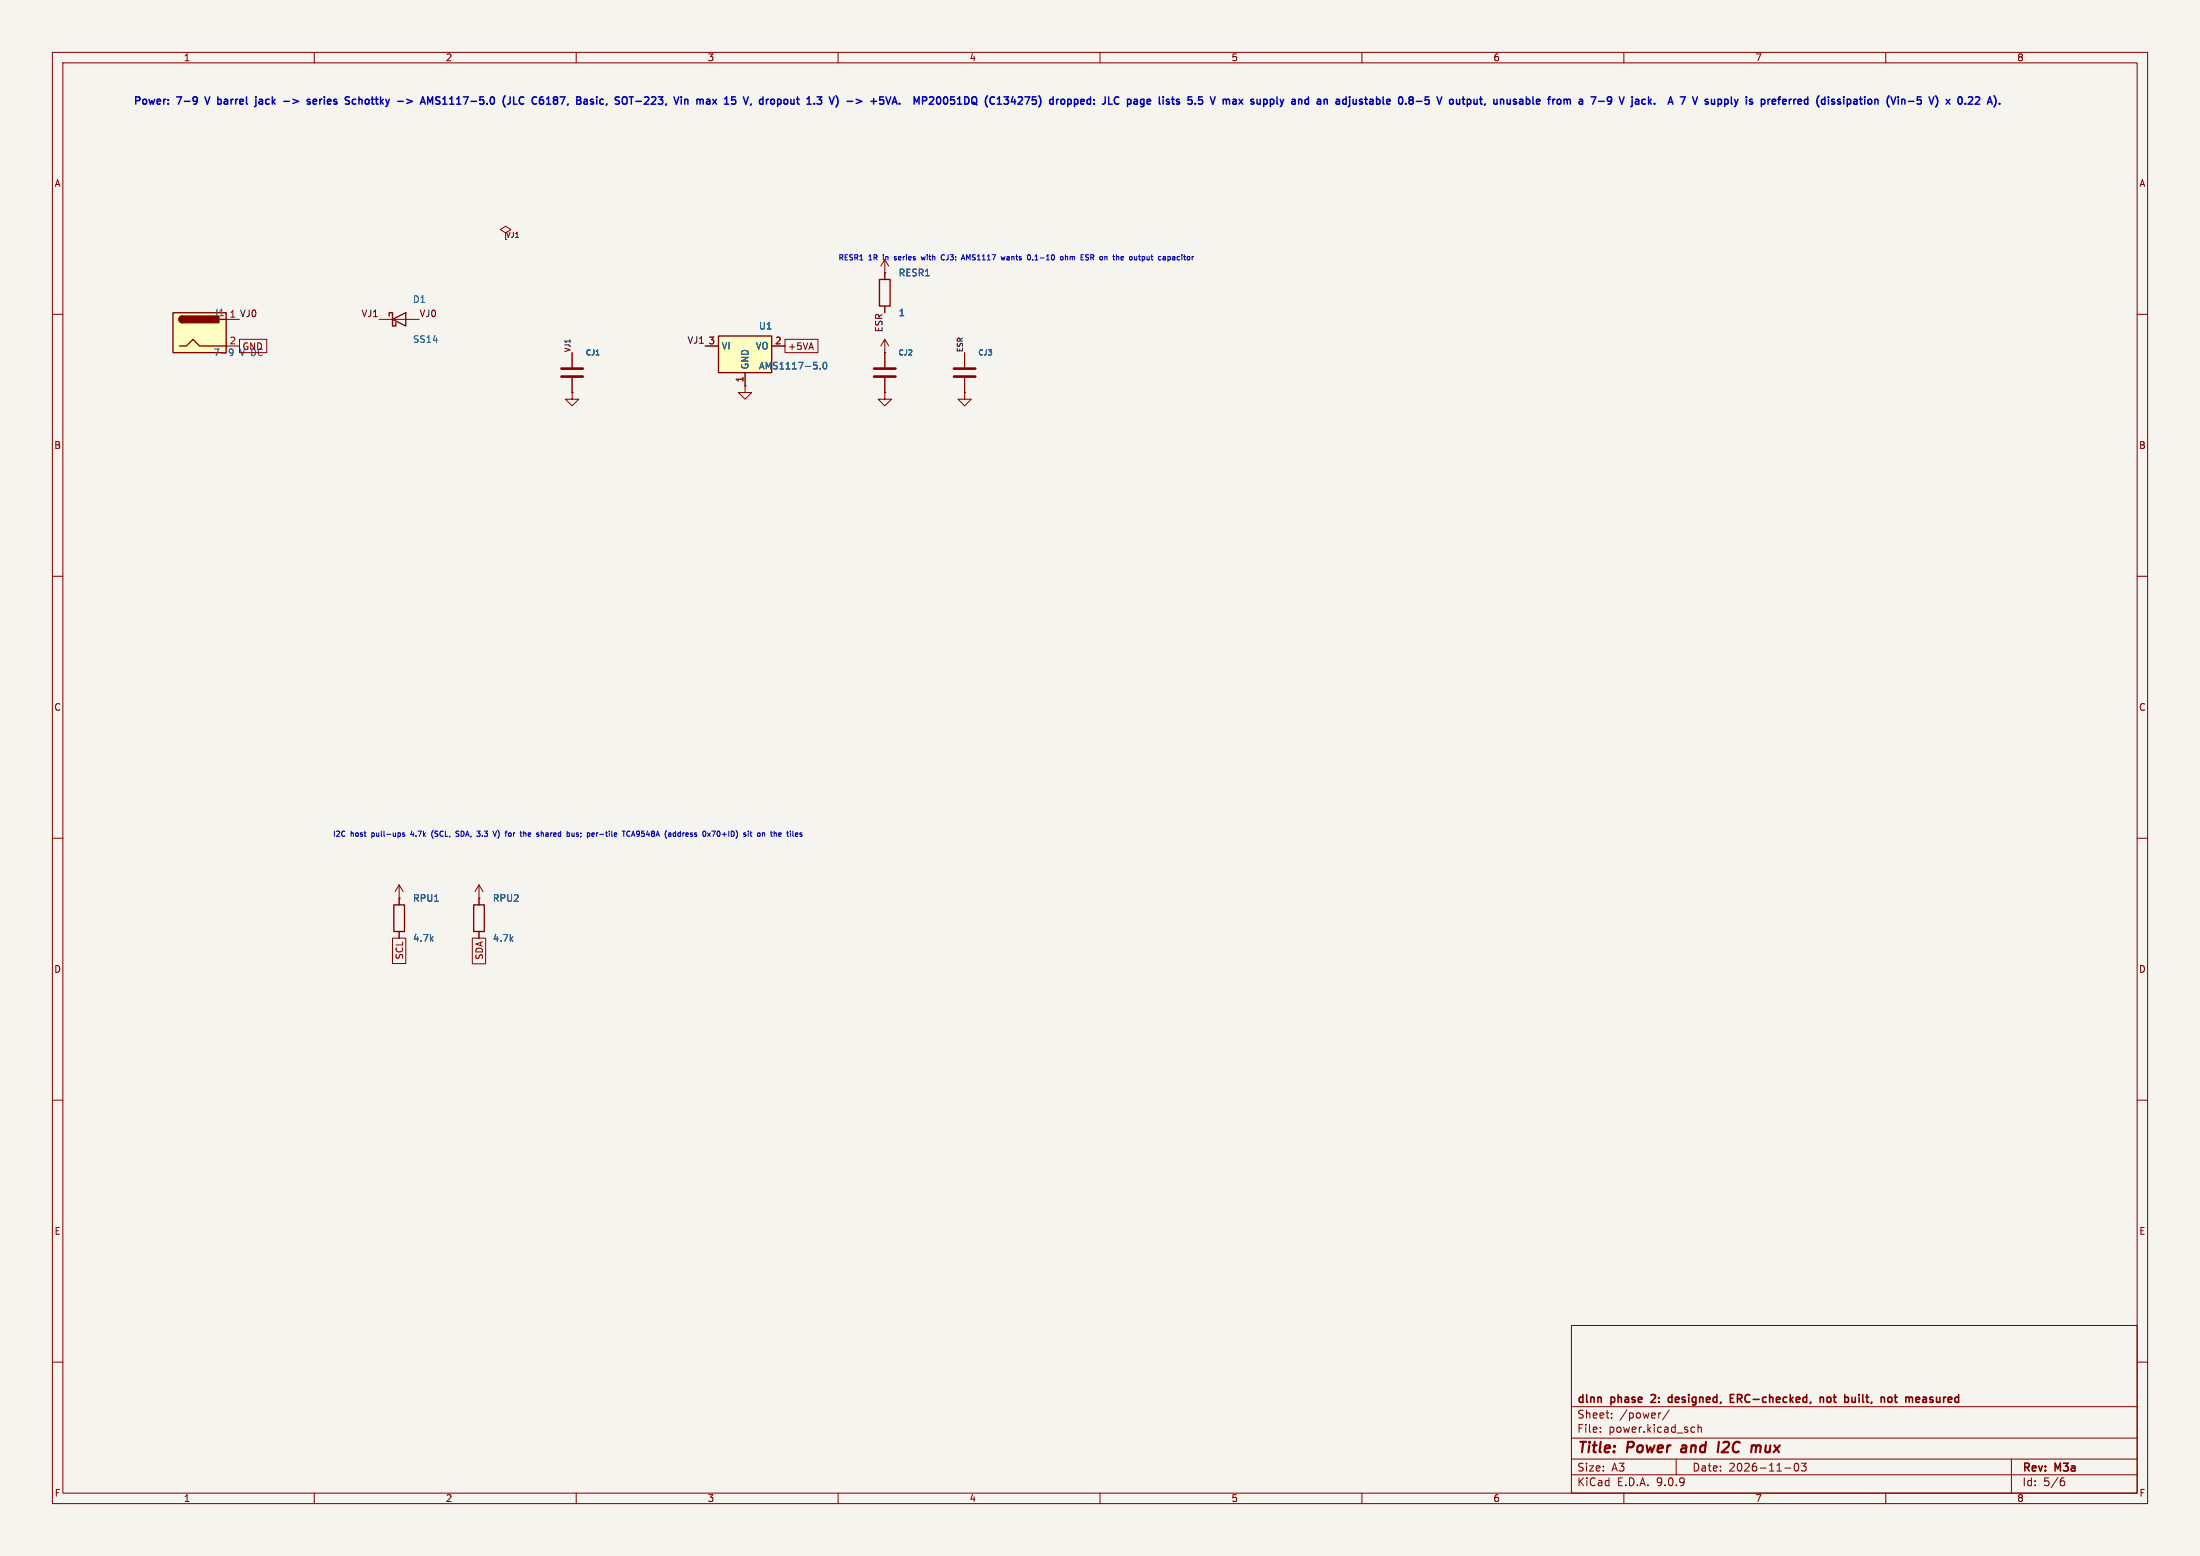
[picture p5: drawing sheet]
<svg xmlns="http://www.w3.org/2000/svg" width="420mm" height="297mm" viewBox="0 0 420 297" stroke-linecap="round" stroke-linejoin="round" font-family="sans-serif">
<path d="M0 0h420v297h-420z" fill="#f5f4ef" stroke="#f5f4ef" stroke-width=".19"/>
<g fill="none" stroke="#840000" stroke-width=".19">
<path d="M10 10h400v277h-400zM12 12h396v273h-396zM60 10v2M110 10v2M160 10v2M210 10v2M260 10v2M310 10v2M360 10v2M10 60h2M408 60h2M10 110h2"/>
<path d="M408 110h2M10 160h2M408 160h2M10 210h2M408 210h2M300 253h108v32h-108zM10 260h2M300 278.5h108M300 274.5h108M300 268.5h108M305.5 273.2v.2M305.5 272.5v.1"/>
<path d="M307.7 270.5v.2M307.7 269.8v.1M317.1 269.7l-.3 .1M318.7 269.1l-1.3 1.9M320 278.5v3M323.1 272.4l.4 .1M323.5 273.3l-.4 .1M324.2 272.5l.2-.1 .3 .1 .1 .9M324.2 271.9v1.5M342.7 279.4l.2-.1a.8 .8 0 0 1 .5 .7 .8 .8 0 0 1-.5 .8l-.2-.2-.2-.4zM343.9 279.3h.9l-.5 .6 .4 .1v.6l-.2 .2-.6-.2M384 278.5v6.5"/>
<path d="M408 260h2M60 285v2M110 285v2M160 285v2M210 285v2M260 285v2M300 281.5h108M310 285v2M340.7 280.2h1.2M360 285v2M393.6 282.7h.4l.2 .2-.1 .5-.5 .2M394 282.1l-.4 .1"/>
</g>
<path d="M321 276.5l-.1 .4 .2 .3M328.2 275.2l-.3 2M330 276.1l-1.3 1.1h1.2M335 275.9l.3 .3M335.3 276.2l-.2 1M336.1 276a.5 .5 0 0 0-.8 .2" fill="none" stroke="#840000" stroke-width=".4"/>
<g fill="none" stroke="#840000" stroke-width=".3">
<path d="M315.3 266.3h-.1M316 266.8l-.9 .9h.9M319.2 266.8l-.4-.1-.3 .3 .1 .6h.6M330.3 266.9h.5M331 266.2h-.7v1.5h.7M347.5 266.8l.2-.1 .3 .1 .1 .9M347.5 266.7v1M349.4 266.8l-.4-.1-.2 .3 .1 .6h.5M354.2 267.5l-.4 .2M354.2 266.7v1M360.7 266.7l.3 .1 .2 .2-.1 .5-.4 .2M361.6 266.7h.6"/>
<path d="M361.8 266.2v1.3l.4 .2M367.5 266.7l-.4 .1M367.6 267.1h-.3a.29 .29 0 0 0-.3 .3 .29 .29 0 0 0 .3 .3h.3"/>
</g>
<path d="M137.2 64.1h10.1v7h-10.1z" fill="#ffffc2"/>
<path d="M74.3 60.3v-.6h.6v2.5h.7v-.6M74.9 61l2.6-1.3v2.5zM137.2 64.1h10.1v7h-10.1zM75.2 172.7h2v5.1h-2zM90.4 172.7h2.1v5.1h-2.1z" fill="none" stroke="#840000" stroke-width=".25"/>
<g fill="none" stroke="#840000" stroke-width=".19">
<path d="M72.4 61h7.6M109.2 74.9v1.3h1.3l-1.3 1.3-1.3-1.3h1.3M109.2 74.9h.1M109.2 67.3v2.8M109.2 72.1v2.8M134.6 66h2.6M142.2 73.7v1.2h1.3l-1.3 1.3-1.2-1.3h1.2M142.2 73.7h.1M142.2 71.1v2.6M147.3 66h2.6M168.9 67.3h.1M168.9 74.9v1.3h1.3l-1.3 1.3-1.3-1.3h1.3"/>
<path d="M168.9 74.9h.1M168.9 64.8l-.8 1.2M168.9 64.8l.8 1.2M168.9 64.8v5.3M168.9 72.1v2.8M184.1 74.9v1.3h1.3l-1.3 1.3-1.2-1.3h1.2M184.1 74.9h.1M184.1 67.3v2.8M184.1 72.1v2.8M76.2 171.5h.1M76.2 168.9v3.8M76.2 177.8v1.3"/>
<path d="M76.2 168.9l-.8 1.3M76.2 168.9l.8 1.3M91.4 171.5h.1M91.4 168.9v3.8M91.4 177.8v1.3M91.4 168.9l-.7 1.3M91.4 168.9l.8 1.3"/>
</g>
<path d="M156.6 70.3v.1M157.3 69.2h.1a.68 .68 0 0 1 .5 .6 .68 .68 0 0 1-.5 .6 .84 .84 0 0 1-.1-1.2z" fill="none" stroke="#006464" stroke-width=".19"/>
<path d="M107.2 70.4h4.1M107.2 71.9h4.1M166.9 70.4h4M166.9 71.9h4M182.1 70.4h4.1M182.1 71.9h4.1" fill="none" stroke="#840000" stroke-width=".51"/>
<path d="M33 59.7h10.2v7.6h-10.2z" fill="#ffffc2"/>
<path d="M33 59.7h10.2v7.6h-10.2zM167.9 53.3h2v5.1h-2zM34.3 66h1.3l1.2-1.2 1.3 1.2h5.1M34.8 60.3a.64 .64 0 0 0-.6 .7 .64 .64 0 0 0 .6 .6M41.9 61h1.3" fill="none" stroke="#840000" stroke-width=".25"/>
<g fill="#840000" stroke="#840000" stroke-width=".25">
<path d="M34.3 60.5l.5-.2v1.3a.63 .63 0 0 1-.6-.4 .63 .63 0 0 1 .1-.7z"/>
<path d="M34.8 60.3h7v1.3h-7z"/>
</g>
<g fill="none" stroke="#840000" stroke-width=".19">
<path d="M96.5 44.5l1-.7-1-.6-1 .6 1 .7v1.2M168.9 52.1h.1M168.9 49.5l-.8 1.3M168.9 49.5l.8 1.3M168.9 49.5v3.8M168.9 58.4v1.3M43.2 61h2.5M43.2 66h2.5M45.7 64.8h5.2v2.5h-5.2zM109.2 74.9h.1M109.2 67.3v2.8M109.2 72.1v2.8"/>
<path d="M134.6 66h2.6M142.2 73.7h.1M142.2 71.1v2.6M147.3 66h2.6M149.9 64.8h6.3v2.5h-6.3zM168.9 74.9h.1M168.9 67.3h.1M168.9 67.3v2.8M168.9 72.1v2.8M184.1 74.9h.1M184.1 67.3v2.8M184.1 72.1v2.8"/>
<path d="M74.9 179.1h2.6v4.8h-2.6zM76.2 171.5h.1M76.2 171.5v1.2M76.2 177.8v1.3M90.2 179.1h2.5v4.9h-2.5zM91.4 171.5h.1M91.4 171.5v1.2M91.4 177.8v1.3"/>
</g>
<path d="M44.5 67.2l-.2 .2-.4-.1-.1-.1v-.3l.2-.3h.3l.2 .3a.84 .84 0 0 1-.4 1h-.2M156.6 70.3v.1M157.3 69.2h.1a.68 .68 0 0 1 .5 .6 .68 .68 0 0 1-.5 .6 .84 .84 0 0 1-.1-1.2z" fill="none" stroke="#006464" stroke-width=".19"/>
<g fill="none" stroke="#0000c2" stroke-width=".28">
<path d="M37.1 18.5l.5 .1a.93 .93 0 0 1-.3 1.3M37.7 19.1l-.3 .3h-.3M39.1 18.5l.5 1.4M41.7 19l.5 .1M42.2 19.8l-.5 .1M48.9 18.5v.1M48.9 19v1.2l-.2 .2M49.9 19h-.4M50 19.4h-.3l-.2 .2v.2l.5 .1M54.2 19.4h1.1M58.9 19h.3M58.9 19.4l.3 .1 .1 .2-.2 .2h-.3"/>
<path d="M59.8 19.4l.7-.1-.1-.3h-.4l-.2 .2 .1 .6h.5M67.8 19h.1M67.9 19.8l-.1 .1M68.5 18.5v1.4M68.9 19l-.4 .1M77.7 19l1 .4-1 .4M82.1 19.5l.5-1v1.4M84 18.6l-.5-.1-.3 .3 .1 .3 .6 .3v.4l-.2 .1-.5-.1M98.1 18.5v1.4h.6M100 18.6a.66 .66 0 0 0-.9 .5 .66 .66 0 0 0 .6 .8l.3-.1M105.9 18.5h.3l.3 .3-.3 .3M105.9 19.1h.3"/>
<path d="M106.2 19.1l.2 .1 .1 .4-.2 .2-.4 .1M115.2 19h-.4l-.3 .2 .2 .6h.5M115.9 19.9l-.2 .2M123.7 18.6l-.4-.1-.2 .1M123.8 19.1l-.8 .8h.9M133.3 19l.4 .2M133.7 19.2l.2-.2h.3l.1 .9M133.7 19.2v.7M134.9 19h.6v.9M135.5 19.3l-.4 .1-.2 .2 .2 .3 .4-.1M139.7 18.5h.7M139.7 19.1l.5-.1 .2 .2"/>
<path d="M140.4 19.8l-.2 .1-.5-.1M145.3 19h.4M145.7 19.8l-.4 .1M145.7 18.5v1.4M149.7 19.1l.2-.1 .4 .1 .1 .5-.1 .2-.4 .1-.2-.1zM161.7 19.4h1.1M163.5 19l1 .4-1 .4M167.9 19.8l.2 .1 .5-.1M168.7 18.5h-.7l-.1 .7 .2-.2 .5 .1M171.7 19.8v.1M175 19.5l.5-1v1.4M176.1 19.2h.7l.1-.2v-.4l-.2-.1h-.6v1.4"/>
<path d="M178.2 19.1l-.8 .8h.9M184.2 18.5a.71 .71 0 0 1 .8 .7 .71 .71 0 0 1-.8 .7zM185.7 18.6a.47 .47 0 0 1 .5-.1 .47 .47 0 0 1 .3 .5v.4a.47 .47 0 0 1-.5 .5 .47 .47 0 0 1-.5-.5v-.4zM185.8 19.6l.7 .4M201.1 19h-.4l-.3 .2 .1 .6h.6M211.7 18.5v1.4h.6M213.6 18.6a.66 .66 0 0 0-.9 .5 .66 .66 0 0 0 .6 .8l.3-.1M223.7 19h.5M223.9 18.5v1.2l.3 .2M228.9 18.5h.6M229.5 19.1l.1 .2-.1 .5M235.5 19h.3l.2 .2v.7"/>
<path d="M236 19.3l-.5 .1M236 19.8l-.5 .1M241.4 19h.3l.2 .2v.6l-.5 .1M246.7 19h.5l.1 .9M247.3 19.3l-.5 .1-.2 .2 .2 .3 .5-.1M255.3 19h.2l.2 .2v.7M255.7 19.3l-.4 .1M255.7 19.8l-.4 .1M264.1 18.5v1.2l.2 .2M269.1 18.6l.4-.1 .2 .1 .1 .2-.3 .3M269.1 19l.2 .1M269.3 19.1h.2"/>
<path d="M269.3 19.1l-.2 .1M269.5 19.1l.3 .3-.1 .4-.2 .1-.4-.1M285.2 19l.1 .8 .3 .1 .2-.1M285.8 19v.9M286.5 19v.9M286.7 19l-.2 .1M292.7 18.5v1.2l.2 .2M293.3 19.4l.7-.1-.1-.3h-.4l-.2 .2 .1 .6h.5M297.5 19l-.2 .2v.4l.2 .3M305.2 19.4h1.1M323.1 18.5l.5 1.4 .5-1.4M326.7 19l.1 .8"/>
<path d="M331.1 19l.4 .9M331.5 19.9l-.4 .5M331.8 19l-.3 .9M341.6 19v.9M342 19l-.4 .2M342.5 19v.9M342.9 19l-.4 .2M343.9 19h-.4l-.2 .2v.6h.6M343.9 19.3l-.6 .1M349.1 18.5v.1M349.1 19v.9M360.7 18.3a1.61 1.61 0 0 0 0 2.1"/>
<path d="M373.9 18.6l.2-.1a.75 .75 0 0 1 .5 .7 .75 .75 0 0 1-.5 .7l-.2-.1M375.2 19.8v.1"/>
</g>
<g fill="none" stroke="#0000c2" stroke-width=".19">
<path d="M170.7 49.6h.1M170.8 49v.2M175.9 49l.2 .6 .1-.5M180.2 48.7a.47 .47 0 0 0-.5 .4 .47 .47 0 0 0 .5 .5M183.6 49.3h.5M183.9 48.6l.3 1M191.9 49l-.2 .6-.2-.5-.2 .5M197.1 49.5v.1M202.5 49h.4v.6l-.4-.1zM203.4 49h.4v.6M203.4 48.6v1M207.4 49.1l.3 .1 .1 .2-.2 .2h-.2"/>
<path d="M207.4 48.6l.4 .1M208.2 49.1h.4M208.6 48.6h-.4v1M214.4 49l.1 .2-.5 .1M217.3 49h.4M217.6 49.6h.1M218.1 49.6h.2M218.1 49v1M218.3 49h-.2M223 49h.2l.2 .1-.1 .5h-.3M224.1 49h-.2M224.2 49.2l-.4 .2 .1 .2h.3"/>
<path d="M77.2 159h-.2l-.2 .1 .1 .2 .3 .1v.2h-.4M78.6 158.6l-.2 .7h.6M82.7 158.5a1.15 1.15 0 0 0 0 1.5M87.6 158.7h-.5a.42 .42 0 0 0 .5 .6l-.1 .3h-.5M91 158.6h.6l-.3 .4M91.6 159.1v.4M94.8 158.6l-.3 1M95 158.5l.3 .7M95.3 159.4l-.3 .6M97.5 159v.6M100.4 159v.6M101 159l-.2 .1v.4l.2 .1"/>
<path d="M101.3 159.2l-.5 .1M104.3 159h-.1M104.3 159.3l-.1 .1 .1 .2M109.6 159.5l-.3 .1M109.6 159v.6M110 159.6h.4M110.4 159h-.2l-.2 .1 .1 .2 .3 .1M113.9 159v.6M114.2 159l-.3 .2M120.3 158.7a.44 .44 0 0 0-.7 .4 .44 .44 0 0 0 .7 .4M120.6 159.6l.3-1 .3 1M120.6 159.4h.5"/>
<path d="M129.9 159h-.3l-.2 .2 .1 .4h.4M135.9 158.6h.7l-.5 1M137.3 158.7l-.1-.1a.49 .49 0 0 0-.3 .6 .49 .49 0 0 0 .4 .4M144.6 159.1h.5l-.1 .5-.4-.1zM147.8 159.1l.4-.1v.6M147.8 158.6v1M150.9 158.6v.1M150.9 159v.6"/>
</g>
<g font-size="2.8" fill="#840000">
<text x="301" y="277.9">Title:</text>
<text x="310.6" y="277.9">Power</text>
<text x="321.8" y="277.9">and</text>
<text x="329.6" y="277.9">I2C</text>
<text x="336.8" y="277.9">mux</text>
</g>
<g font-size="2.1" fill="#840000">
<text x="301" y="268.2">dlnn</text>
<text x="307.6" y="268.2">phase</text>
<text x="315.9" y="268.2">2:</text>
<text x="319.8" y="268.2">designed,</text>
<text x="332.2" y="268.2">ERC-checked,</text>
<text x="349.9" y="268.2">not</text>
<text x="355.2" y="268.2">built,</text>
<text x="362.8" y="268.2">not</text>
<text x="368.1" y="268.2">measured</text>
<text x="301" y="273.7">File:</text>
<text x="301" y="271">Sheet:</text>
<text x="307.1" y="273.7">power.kicad_sch</text>
<text x="309.2" y="271">/power/</text>
<text x="301" y="281.1">Size:</text>
<text x="307.6" y="281.1">A3</text>
<text x="323" y="281.1">Date:</text>
<text x="330" y="281.1">2026-11-03</text>
<text x="386" y="281.3">Rev:</text>
<text x="392.4" y="281.3">M3a</text>
<text x="301" y="283.9">KiCad</text>
<text x="308.7" y="283.9">E.D.A.</text>
<text x="316.3" y="283.9">9.0.9</text>
<text x="386" y="283.9">Id:</text>
<text x="390.1" y="283.9">5/6</text>
</g>
<g font-size="1.9" fill="#0000c2">
<text x="25.4" y="20.1">Power:</text>
<text x="33.9" y="20.1">7-9</text>
<text x="39.9" y="20.1">V</text>
<text x="42.7" y="20.1">barrel</text>
<text x="50.6" y="20.1">jack</text>
<text x="56.5" y="20.1">-&gt;</text>
<text x="61.6" y="20.1">series</text>
<text x="69.4" y="20.1">Schottky</text>
<text x="79.9" y="20.1">-&gt;</text>
<text x="85" y="20.1">AMS1117-5.0</text>
<text x="101.1" y="20.1">(JLC</text>
<text x="107.3" y="20.1">C6187,</text>
<text x="116.3" y="20.1">Basic,</text>
<text x="124.3" y="20.1">SOT-223,</text>
<text x="136.2" y="20.1">Vin</text>
<text x="140.9" y="20.1">max</text>
<text x="146.8" y="20.1">15</text>
<text x="151.1" y="20.1">V,</text>
<text x="154.6" y="20.1">dropout</text>
<text x="164.2" y="20.1">1.3</text>
<text x="169.2" y="20.1">V)</text>
<text x="173" y="20.1">-&gt;</text>
<text x="178.1" y="20.1">+5VA.</text>
<text x="187.4" y="20.1">MP20051DQ</text>
<text x="201.6" y="20.1">(C134275)</text>
<text x="214.5" y="20.1">dropped:</text>
<text x="225.2" y="20.1">JLC</text>
<text x="230.4" y="20.1">page</text>
<text x="237" y="20.1">lists</text>
<text x="243.1" y="20.1">5.5</text>
<text x="248.1" y="20.1">V</text>
<text x="250.9" y="20.1">max</text>
<text x="256.8" y="20.1">supply</text>
<text x="265.2" y="20.1">and</text>
<text x="270.6" y="20.1">an</text>
<text x="274.8" y="20.1">adjustable</text>
<text x="287.3" y="20.1">0.8-5</text>
<text x="295.3" y="20.1">V</text>
<text x="298.1" y="20.1">output,</text>
<text x="307.1" y="20.1">unusable</text>
<text x="318.1" y="20.1">from</text>
<text x="324.5" y="20.1">a</text>
<text x="327.4" y="20.1">7-9</text>
<text x="333.4" y="20.1">V</text>
<text x="336.3" y="20.1">jack.</text>
<text x="344.5" y="20.1">A</text>
<text x="347.3" y="20.1">7</text>
<text x="350.2" y="20.1">V</text>
<text x="353.1" y="20.1">supply</text>
<text x="361.4" y="20.1">is</text>
<text x="364.9" y="20.1">preferred</text>
<text x="376" y="20.1">(dissipation</text>
</g>
<g font-size="1.8" fill="#840000">
<text x="35" y="11.9">1</text>
<text x="85" y="11.9">2</text>
<text x="135" y="11.9">3</text>
<text x="185" y="11.9">4</text>
<text x="235" y="11.9">5</text>
<text x="285" y="11.9">6</text>
<text x="335" y="11.9">7</text>
<text x="385" y="11.9">8</text>
<text x="10.3" y="35.9">A</text>
<text x="408.3" y="35.9">A</text>
<text x="46.2" y="67">GND</text>
<text x="150.3" y="67">+5VA</text>
<text x="10.3" y="85.9">B</text>
<text x="408.2" y="85.9">B</text>
<text x="10.3" y="135.9">C</text>
<text x="408.2" y="135.9">C</text>
<text x="10.3" y="185.9">D</text>
<text x="77.2" y="183.3" transform="rotate(-90 77.2 183.3)">SCL</text>
<text x="92.4" y="183.3" transform="rotate(-90 92.4 183.3)">SDA</text>
<text x="408.2" y="185.9">D</text>
<text x="10.3" y="235.9">E</text>
<text x="408.3" y="235.9">E</text>
<text x="10.3" y="285.9">F</text>
<text x="35" y="286.9">1</text>
<text x="85" y="286.9">2</text>
<text x="135" y="286.9">3</text>
<text x="185" y="286.9">4</text>
<text x="235" y="286.9">5</text>
<text x="285" y="286.9">6</text>
<text x="335" y="286.9">7</text>
<text x="385" y="286.9">8</text>
<text x="408.3" y="285.9">F</text>
</g>
<g font-size="1.8" fill="#006464">
<text x="171.5" y="52.9">RESR1</text>
<text x="78.7" y="58">D1</text>
<text x="40.6" y="60.6">J1</text>
<text x="78.7" y="65.6">SS14</text>
<text x="144.8" y="63.1">U1</text>
<text x="171.5" y="60.6">1</text>
<text x="40.6" y="68.2">7-9</text>
<text x="45.8" y="68.2">V DC</text>
<text x="137.7" y="66.9">VI</text>
<text x="143.1" y="70.6" transform="rotate(-90 143.1 70.6)">GND</text>
<text x="144.2" y="66.9">VO</text>
<text x="144.8" y="70.7">AMS1117-5.0</text>
<text x="78.7" y="172.3">RPU1</text>
<text x="94" y="172.3">RPU2</text>
<text x="78.7" y="179.9">4.7k</text>
<text x="94" y="179.9">4.7k</text>
</g>
<g font-size="1.8" fill="#0f0f0f">
<text x="43.7" y="60.7">1 VJ0</text>
<text x="68.9" y="60.6">VJ1</text>
<text x="80" y="60.6">VJ0</text>
<text x="131.2" y="65.7">VJ1</text>
<text x="168.6" y="63.5" transform="rotate(-90 168.6 63.5)">ESR</text>
</g>
<g font-size="1.8" fill="#a90000">
<text x="43.7" y="65.8">2</text>
<text x="135.2" y="65.8">3</text>
<text x="147.9" y="65.8">2</text>
<text x="142" y="73.1" transform="rotate(-90 142 73.1)">1</text>
</g>
<g font-size="1.4" fill="#0f0f0f">
<text x="96.5" y="45.4">VJ1</text>
<text x="108.9" y="67.3" transform="rotate(-90 108.9 67.3)">VJ1</text>
<text x="183.9" y="67.3" transform="rotate(-90 183.9 67.3)">ESR</text>
</g>
<g font-size="1.4" fill="#0000c2">
<text x="160" y="49.8">RESR1</text>
<text x="165.8" y="49.8">1R</text>
<text x="168.8" y="49.8">in</text>
<text x="171.2" y="49.8">series</text>
<text x="176.6" y="49.8">with</text>
<text x="180.7" y="49.8">CJ3:</text>
<text x="184.9" y="49.8">AMS1117</text>
<text x="192.7" y="49.8">wants</text>
<text x="197.9" y="49.8">0.1-10</text>
<text x="204.5" y="49.8">ohm</text>
<text x="208.6" y="49.8">ESR</text>
<text x="212.5" y="49.8">on</text>
<text x="215.3" y="49.8">the</text>
<text x="218.7" y="49.8">output</text>
<text x="224.5" y="49.8">capacitor</text>
<text x="63.5" y="159.8">I2C</text>
<text x="66.9" y="159.8">host</text>
<text x="71.2" y="159.8">pull-ups</text>
<text x="78.9" y="159.8">4.7k</text>
<text x="83.1" y="159.8">(SCL,</text>
<text x="88" y="159.8">SDA,</text>
<text x="92.3" y="159.8">3.3</text>
<text x="95.7" y="159.8">V)</text>
<text x="98.3" y="159.8">for</text>
<text x="101.4" y="159.8">the</text>
<text x="104.7" y="159.8">shared</text>
<text x="110.8" y="159.8">bus;</text>
<text x="114.9" y="159.8">per-tile</text>
<text x="121.9" y="159.8">TCA9548A</text>
<text x="130.2" y="159.8">(address</text>
<text x="137.7" y="159.8">0x70+ID)</text>
<text x="145.8" y="159.8">sit</text>
<text x="148.7" y="159.8">on</text>
<text x="151.5" y="159.8">the</text>
</g>
<g font-size="1.4" fill="#006464">
<text x="111.7" y="68">CJ1</text>
<text x="171.4" y="68">CJ2</text>
<text x="186.6" y="68">CJ3</text>
</g>
</svg>
